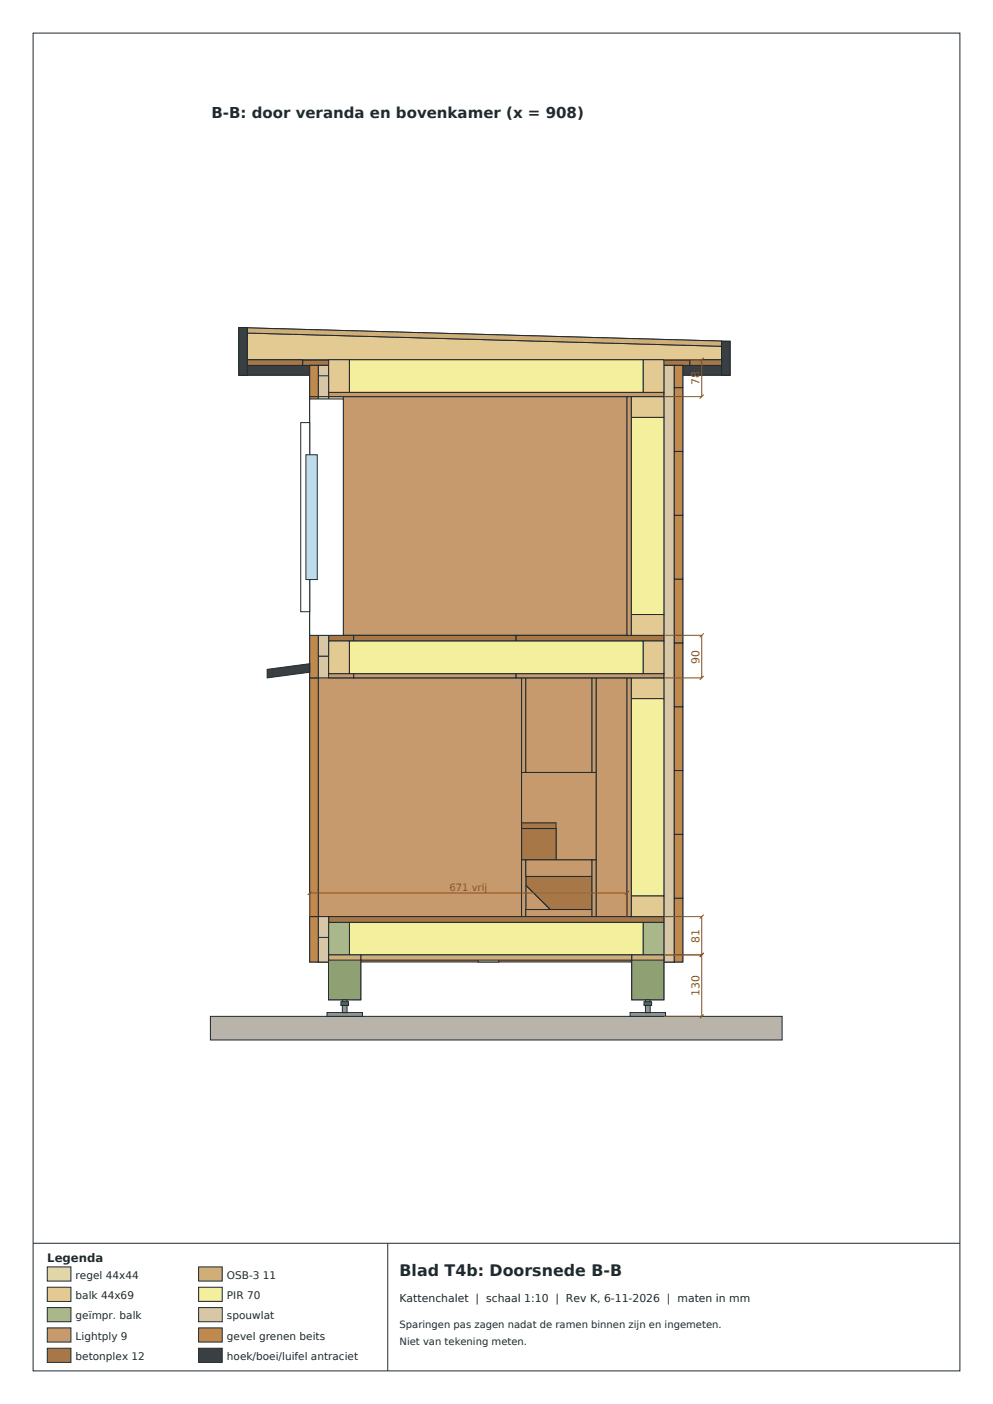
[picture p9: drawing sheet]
<svg xmlns="http://www.w3.org/2000/svg" width="210mm" height="297mm" viewBox="0 0 210 297" stroke-linecap="round" stroke-linejoin="round" font-family="sans-serif">
<path d="M50.5 69.3l103.9 2.9v7.2h-103.9z" fill-rule="evenodd" fill="#3a3f43" stroke="#1f2a30" stroke-width=".21"/>
<path d="M52.3 70.5l100.3 2.7v2.9h-100.3z" fill-rule="evenodd" fill="#e3c992" stroke="#1f2a30" stroke-width=".21"/>
<path d="M64 76.1h81.9v1.2h-81.9z" fill-rule="evenodd" fill="#a87748" stroke="#1f2a30" stroke-width=".21"/>
<g fill="#c08a4e" stroke="#1f2a30" stroke-width=".21">
<path d="M71.3 190h67.3v13.5h-67.3z" fill-rule="evenodd"/>
<path d="M71.3 176.5h67.3v13.5h-67.3z" fill-rule="evenodd"/>
<path d="M71.3 163h67.3v13.5h-67.3z" fill-rule="evenodd"/>
<path d="M71.3 149.5h67.3v13.5h-67.3z" fill-rule="evenodd"/>
<path d="M71.3 136h67.3v13.5h-67.3z" fill-rule="evenodd"/>
<path d="M71.3 122.5h67.3v13.5h-67.3z" fill-rule="evenodd"/>
<path d="M71.3 109h67.3v13.5h-67.3z" fill-rule="evenodd"/>
<path d="M71.3 95.5h67.3v13.5h-67.3z" fill-rule="evenodd"/>
<path d="M71.3 82h67.3v13.5h-67.3z" fill-rule="evenodd"/>
<path d="M71.3 77.3h67.3v4.7h-67.3z" fill-rule="evenodd"/>
</g>
<g fill="#3a3f43" stroke="#1f2a30" stroke-width=".21">
<path d="M67.3 77.3h4v126.2h-4z" fill-rule="evenodd"/>
<path d="M138.6 77.3h4v126.2h-4z" fill-rule="evenodd"/>
</g>
<g fill="#e3c992" stroke="#1f2a30" stroke-width=".21">
<path d="M69.5 70.9l4.4 .2v5h-4.4z" fill-rule="evenodd"/>
<path d="M102.7 71.9l4.4 .1v4.1h-4.4z" fill-rule="evenodd"/>
<path d="M136 72.8l4.4 .1v3.2h-4.4z" fill-rule="evenodd"/>
</g>
<g fill="#d8c7a6" stroke="#1f2a30" stroke-width=".21">
<path d="M69.5 77.3h4.4v126.2h-4.4z" fill-rule="evenodd"/>
<path d="M101.1 77.3h4.4v126.2h-4.4z" fill-rule="evenodd"/>
<path d="M133.5 77.3h4.4v126.2h-4.4z" fill-rule="evenodd"/>
</g>
<g fill="#3a3f43" stroke="#1f2a30" stroke-width=".21">
<path d="M65.5 77.3h1.8v126.2h-1.8z" fill-rule="evenodd"/>
<path d="M142.6 77.3h1.8v126.2h-1.8z" fill-rule="evenodd"/>
</g>
<path d="M73.9 195.1h62.1v6.9h-62.1z" fill-rule="evenodd" fill="#a9b78a" stroke="#1f2a30" stroke-width=".21"/>
<g fill="#e3c992" stroke="#1f2a30" stroke-width=".21">
<path d="M133.5 147.8h6.9v41.7h-6.9z" fill-rule="evenodd"/>
<path d="M73.9 135.6h62.1v6.9h-62.1z" fill-rule="evenodd"/>
<path d="M133.5 88.3h6.9v41.7h-6.9z" fill-rule="evenodd"/>
<path d="M73.9 76.1h62.1v6.9h-62.1z" fill-rule="evenodd"/>
<path d="M52.3 70.5l100.3 2.7v2.9h-100.3z" fill-rule="evenodd"/>
</g>
<path d="M140.4 77.3h2.2v126.2h-2.2z" fill-rule="evenodd" fill="#d8c7a6" stroke="#1f2a30" stroke-width=".21"/>
<g fill="#8fa073" stroke="#1f2a30" stroke-width=".21">
<path d="M69.5 202h6.8v9.5h-6.8z" fill-rule="evenodd"/>
<path d="M133.6 202h6.8v9.5h-6.8z" fill-rule="evenodd"/>
</g>
<g fill="#e3c992" stroke="#1f2a30" stroke-width=".21">
<path d="M69.5 143.4h4.4v50.5h-4.4z" fill-rule="evenodd"/>
<path d="M73.9 189.5h58.7v4.4h-58.7z" fill-rule="evenodd"/>
<path d="M73.9 143.4h58.7v4.4h-58.7z" fill-rule="evenodd"/>
<path d="M73.9 147.8h4.4v41.7h-4.4z" fill-rule="evenodd"/>
<path d="M128.2 147.8h4.4v41.7h-4.4z" fill-rule="evenodd"/>
</g>
<path d="M78.3 147.8h49.9v41.7h-49.9z" fill-rule="evenodd" fill="#f4ef9c" stroke="#1f2a30" stroke-width=".21"/>
<g fill="#e3c992" stroke="#1f2a30" stroke-width=".21">
<path d="M73.9 135.6h62.1v6.9h-62.1z" fill-rule="evenodd"/>
<path d="M69.5 83.9h4.4v50.5h-4.4z" fill-rule="evenodd"/>
<path d="M73.9 130h58.7v4.4h-58.7z" fill-rule="evenodd"/>
<path d="M73.9 83.9h58.7v4.4h-58.7z" fill-rule="evenodd"/>
<path d="M73.9 88.3h4.4v41.7h-4.4z" fill-rule="evenodd"/>
<path d="M128.2 88.3h4.4v41.7h-4.4z" fill-rule="evenodd"/>
</g>
<path d="M78.3 88.3h49.9v41.7h-49.9z" fill-rule="evenodd" fill="#f4ef9c" stroke="#1f2a30" stroke-width=".21"/>
<path d="M67.3 77.3h2.2v126.2h-2.2z" fill-rule="evenodd" fill="#d8c7a6" stroke="#1f2a30" stroke-width=".21"/>
<g fill="#c08a4e" stroke="#1f2a30" stroke-width=".21">
<path d="M65.5 77.3h1.8v57.1h-1.8z" fill-rule="evenodd"/>
<path d="M65.5 143.4h1.8v50.5h-1.8z" fill-rule="evenodd"/>
</g>
<path d="M72.6 143.4h60v50.5h-60z" fill-rule="evenodd" fill="#c79a6e" stroke="#1f2a30" stroke-width=".21"/>
<path d="M74.8 134.4h34.3v1.2h-34.3z" fill-rule="evenodd" fill="#a87748" stroke="#1f2a30" stroke-width=".21"/>
<g fill="#c79a6e" stroke="#1f2a30" stroke-width=".21">
<path d="M74.8 142.5h34.3v.9h-34.3z" fill-rule="evenodd"/>
<path d="M74.8 135.6h34.3v6.9h-34.3z" fill-rule="evenodd"/>
<path d="M72.6 83.9h60v50.5h-60z" fill-rule="evenodd"/>
</g>
<g fill="#a87748" stroke="#1f2a30" stroke-width=".21">
<path d="M73.1 145.5h14.5v9.9h10v10h10v9.9h10v9.9h10l5 4.9v3.8h-14.7l-44.8-44.5z" fill-rule="evenodd"/>
<path d="M75.2 147.3l44.8 44.5-2.1 2.1-44.8-44.5z" fill-rule="evenodd"/>
</g>
<path d="M109.1 135.6h4.4v6.9h-4.4z" fill-rule="evenodd" fill="#e3c992" stroke="#1f2a30" stroke-width=".21"/>
<path d="M73.9 135.6h.9v6.9h-.9z" fill-rule="evenodd" fill="#c79a6e" stroke="#1f2a30" stroke-width=".21"/>
<path d="M113.5 135.6h22.5v6.9h-22.5z" fill-rule="evenodd" fill="#f4ef9c" stroke="#1f2a30" stroke-width=".21"/>
<g fill="#a87748" stroke="#1f2a30" stroke-width=".21">
<path d="M74.8 137h4v8.5h8.8v9.9h10v10h10v9.9h10v9.9h10l5 4.9v3.8h-14.7l-44.8-44.5v-3.9h1.7z" fill-rule="evenodd"/>
<path d="M117.6 184h15v1.2h-15z" fill-rule="evenodd"/>
<path d="M107.6 174.1h10v1.2h-10z" fill-rule="evenodd"/>
<path d="M97.6 164.2h10v1.2h-10z" fill-rule="evenodd"/>
<path d="M87.6 154.2h10v1.2h-10z" fill-rule="evenodd"/>
<path d="M73.1 144.3h14.5v1.2h-14.5z" fill-rule="evenodd"/>
</g>
<path d="M73.9 76.1h62.1v6.9h-62.1z" fill-rule="evenodd" fill="#f4ef9c" stroke="#1f2a30" stroke-width=".21"/>
<g fill="#e3c992" stroke="#1f2a30" stroke-width=".21">
<path d="M73.9 135.6h62.1v6.9h-62.1z" fill-rule="evenodd"/>
<path d="M73.9 76.1h62.1v6.9h-62.1z" fill-rule="evenodd"/>
<path d="M52.3 70.5l100.3 2.7v2.9h-100.3z" fill-rule="evenodd"/>
</g>
<path d="M73.9 195.1h62.1v6.9h-62.1z" fill-rule="evenodd" fill="#f4ef9c" stroke="#1f2a30" stroke-width=".21"/>
<g fill="#cfae78" stroke="#1f2a30" stroke-width=".21">
<path d="M69.5 202h6.8v1.1h-6.8z" fill-rule="evenodd"/>
<path d="M133.6 202h6.8v1.1h-6.8z" fill-rule="evenodd"/>
</g>
<path d="M133.5 147.8h6.9v41.7h-6.9z" fill-rule="evenodd" fill="#f4ef9c" stroke="#1f2a30" stroke-width=".21"/>
<g fill="#c79a6e" stroke="#1f2a30" stroke-width=".21">
<path d="M72.6 143.4h35.6v50.5h-35.6z" fill-rule="evenodd"/>
<path d="M108.2 143.4h20v19.5h-20z" fill-rule="evenodd"/>
<path d="M128.2 143.4h4.4v50.5h-4.4z" fill-rule="evenodd"/>
</g>
<g fill="#f4ef9c" stroke="#1f2a30" stroke-width=".21">
<path d="M73.9 135.6h62.1v6.9h-62.1z" fill-rule="evenodd"/>
<path d="M133.5 88.3h6.9v41.7h-6.9z" fill-rule="evenodd"/>
</g>
<path d="M67.3 193.9h2.2v4.4h-2.2z" fill-rule="evenodd" fill="#d8c7a6" stroke="#1f2a30" stroke-width=".21"/>
<path d="M73.9 195.1h62.1v6.9h-62.1z" fill-rule="evenodd" fill="#a9b78a" stroke="#1f2a30" stroke-width=".21"/>
<g fill="#e3c992" stroke="#1f2a30" stroke-width=".21">
<path d="M133.5 147.8h6.9v41.7h-6.9z" fill-rule="evenodd"/>
<path d="M73.9 135.6h62.1v6.9h-62.1z" fill-rule="evenodd"/>
<path d="M133.5 88.3h6.9v41.7h-6.9z" fill-rule="evenodd"/>
</g>
<g fill="#d8c7a6" stroke="#1f2a30" stroke-width=".21">
<path d="M140.4 77.3h2.2v126.2h-2.2z" fill-rule="evenodd"/>
<path d="M67.3 138.8h2.2v64.7h-2.2z" fill-rule="evenodd"/>
</g>
<g fill="#8fa073" stroke="#1f2a30" stroke-width=".21">
<path d="M69.5 202h6.8v9.5h-6.8z" fill-rule="evenodd"/>
<path d="M133.6 202h6.8v9.5h-6.8z" fill-rule="evenodd"/>
</g>
<g fill="#e3c992" stroke="#1f2a30" stroke-width=".21">
<path d="M69.5 143.4h4.4v50.5h-4.4z" fill-rule="evenodd"/>
<path d="M73.9 189.5h34.3v4.4h-34.3z" fill-rule="evenodd"/>
<path d="M73.9 143.4h58.7v4.4h-58.7z" fill-rule="evenodd"/>
<path d="M73.9 147.8h4.4v41.7h-4.4z" fill-rule="evenodd"/>
<path d="M103.8 147.8h4.4v41.7h-4.4z" fill-rule="evenodd"/>
<path d="M128.2 147.8h4.4v46.1h-4.4z" fill-rule="evenodd"/>
<path d="M108.2 158.5h20v4.4h-20z" fill-rule="evenodd"/>
</g>
<g fill="#f4ef9c" stroke="#1f2a30" stroke-width=".21">
<path d="M78.3 147.8h25.5v41.7h-25.5z" fill-rule="evenodd"/>
<path d="M108.2 147.8h20v10.7h-20z" fill-rule="evenodd"/>
</g>
<g fill="#c79a6e" stroke="#1f2a30" stroke-width=".21">
<path d="M108.2 162.9h2.1v31h-2.1z" fill-rule="evenodd"/>
<path d="M110.3 181.9h.9v12h-.9z" fill-rule="evenodd"/>
<path d="M110.3 162.9h.9v.5h-.9z" fill-rule="evenodd"/>
<path d="M111.2 192.4h14v1.5h-14z" fill-rule="evenodd"/>
<path d="M111.2 181.9h14v3.5h-14z" fill-rule="evenodd"/>
<path d="M111.2 162.9h14v.5h-14z" fill-rule="evenodd"/>
<path d="M125.2 181.9h.9v12h-.9z" fill-rule="evenodd"/>
<path d="M125.2 162.9h.9v.5h-.9z" fill-rule="evenodd"/>
<path d="M126.1 162.9h2.1v31h-2.1z" fill-rule="evenodd"/>
<path d="M67.3 143.4h43v50.5h-43z" fill-rule="evenodd"/>
<path d="M110.3 181.9h.9v12h-.9z" fill-rule="evenodd"/>
<path d="M110.3 143.4h.9v20h-.9z" fill-rule="evenodd"/>
<path d="M111.2 192.4h14v1.5h-14z" fill-rule="evenodd"/>
<path d="M111.2 181.9h14v3.5h-14z" fill-rule="evenodd"/>
<path d="M111.2 143.4h14v20h-14z" fill-rule="evenodd"/>
<path d="M125.2 181.9h.9v12h-.9z" fill-rule="evenodd"/>
<path d="M125.2 143.4h.9v20h-.9z" fill-rule="evenodd"/>
<path d="M126.1 143.4h6.5v50.5h-6.5z" fill-rule="evenodd"/>
</g>
<path d="M65.5 143.4h1.8v50.5h-1.8z" fill-rule="evenodd" fill="#c08a4e" stroke="#1f2a30" stroke-width=".21"/>
<path d="M73.9 76.1h62.1v6.9h-62.1z" fill-rule="evenodd" fill="#f4ef9c" stroke="#1f2a30" stroke-width=".21"/>
<g fill="#e3c992" stroke="#1f2a30" stroke-width=".21">
<path d="M73.9 76.1h62.1v6.9h-62.1z" fill-rule="evenodd"/>
<path d="M52.3 70.5l100.3 2.7v2.9h-100.3z" fill-rule="evenodd"/>
</g>
<g fill="#a9b78a" stroke="#1f2a30" stroke-width=".21">
<path d="M69.5 195.1h4.4v6.9h-4.4z" fill-rule="evenodd"/>
<path d="M136 195.1h4.4v6.9h-4.4z" fill-rule="evenodd"/>
</g>
<path d="M73.9 195.1h62.1v6.9h-62.1z" fill-rule="evenodd" fill="#f4ef9c" stroke="#1f2a30" stroke-width=".21"/>
<path d="M69.5 193.9h70.9v1.2h-70.9z" fill-rule="evenodd" fill="#a87748" stroke="#1f2a30" stroke-width=".21"/>
<g fill="#cfae78" stroke="#1f2a30" stroke-width=".21">
<path d="M76.3 202h57.3v1.1h-57.3z" fill-rule="evenodd"/>
<path d="M69.5 202h6.8v1.1h-6.8z" fill-rule="evenodd"/>
<path d="M133.6 202h6.8v1.1h-6.8z" fill-rule="evenodd"/>
</g>
<g fill="#e3c992" stroke="#1f2a30" stroke-width=".21">
<path d="M133.5 189.5h6.9v4.4h-6.9z" fill-rule="evenodd"/>
<path d="M133.5 143.4h6.9v4.4h-6.9z" fill-rule="evenodd"/>
</g>
<path d="M133.5 147.8h6.9v41.7h-6.9z" fill-rule="evenodd" fill="#f4ef9c" stroke="#1f2a30" stroke-width=".21"/>
<path d="M132.6 143.4h.9v50.5h-.9z" fill-rule="evenodd" fill="#c79a6e" stroke="#1f2a30" stroke-width=".21"/>
<g fill="#a87748" stroke="#1f2a30" stroke-width=".21">
<path d="M69.5 134.4h5.3v1.2h-5.3z" fill-rule="evenodd"/>
<path d="M109.1 134.4h31.3v1.2h-31.3z" fill-rule="evenodd"/>
<path d="M74.8 134.4h34.3v1.2h-34.3z" fill-rule="evenodd"/>
</g>
<g fill="#c79a6e" stroke="#1f2a30" stroke-width=".21">
<path d="M69.5 142.5h5.3v.9h-5.3z" fill-rule="evenodd"/>
<path d="M109.1 142.5h31.3v.9h-31.3z" fill-rule="evenodd"/>
<path d="M74.8 142.5h34.3v.9h-34.3z" fill-rule="evenodd"/>
</g>
<g fill="#e3c992" stroke="#1f2a30" stroke-width=".21">
<path d="M69.5 135.6h4.4v6.9h-4.4z" fill-rule="evenodd"/>
<path d="M136 135.6h4.4v6.9h-4.4z" fill-rule="evenodd"/>
</g>
<path d="M73.9 135.6h62.1v6.9h-62.1z" fill-rule="evenodd" fill="#f4ef9c" stroke="#1f2a30" stroke-width=".21"/>
<g fill="#e3c992" stroke="#1f2a30" stroke-width=".21">
<path d="M133.5 130h6.9v4.4h-6.9z" fill-rule="evenodd"/>
<path d="M133.5 83.9h6.9v4.4h-6.9z" fill-rule="evenodd"/>
</g>
<path d="M133.5 88.3h6.9v41.7h-6.9z" fill-rule="evenodd" fill="#f4ef9c" stroke="#1f2a30" stroke-width=".21"/>
<g fill="#c79a6e" stroke="#1f2a30" stroke-width=".21">
<path d="M132.6 83.9h.9v50.5h-.9z" fill-rule="evenodd"/>
<path d="M69.5 83h70.9v.9h-70.9z" fill-rule="evenodd"/>
</g>
<g fill="#e3c992" stroke="#1f2a30" stroke-width=".21">
<path d="M69.5 76.1h4.4v6.9h-4.4z" fill-rule="evenodd"/>
<path d="M136 76.1h4.4v6.9h-4.4z" fill-rule="evenodd"/>
</g>
<path d="M73.9 76.1h62.1v6.9h-62.1z" fill-rule="evenodd" fill="#f4ef9c" stroke="#1f2a30" stroke-width=".21"/>
<path d="M52.3 69.4l100.3 2.7v1.1l-100.3-2.7z" fill-rule="evenodd" fill="#cfae78" stroke="#1f2a30" stroke-width=".21"/>
<g fill="#3a3f43" stroke="#1f2a30" stroke-width=".21">
<path d="M50.5 69.3h1.8v10.1h-1.8z" fill-rule="evenodd"/>
<path d="M152.6 72.2h1.8v7.2h-1.8z" fill-rule="evenodd"/>
</g>
<g fill="#a87748" stroke="#1f2a30" stroke-width=".21">
<path d="M52.3 76.1h11.7v1.2h-11.7z" fill-rule="evenodd"/>
<path d="M145.9 76.1h6.7v1.2h-6.7z" fill-rule="evenodd"/>
</g>
<g fill="#d8c7a6" stroke="#1f2a30" stroke-width=".21">
<path d="M67.3 79.5h2.2v4.4h-2.2z" fill-rule="evenodd"/>
<path d="M67.3 134.4h2.2v4.4h-2.2z" fill-rule="evenodd"/>
<path d="M67.3 193.9h2.2v4.4h-2.2z" fill-rule="evenodd"/>
</g>
<g fill="#c08a4e" stroke="#1f2a30" stroke-width=".21">
<path d="M142.6 190h1.8v13.5h-1.8z" fill-rule="evenodd"/>
<path d="M142.6 176.5h1.8v13.5h-1.8z" fill-rule="evenodd"/>
<path d="M142.6 163h1.8v13.5h-1.8z" fill-rule="evenodd"/>
<path d="M142.6 149.5h1.8v13.5h-1.8z" fill-rule="evenodd"/>
<path d="M142.6 136h1.8v13.5h-1.8z" fill-rule="evenodd"/>
<path d="M142.6 122.5h1.8v13.5h-1.8z" fill-rule="evenodd"/>
<path d="M142.6 109h1.8v13.5h-1.8z" fill-rule="evenodd"/>
<path d="M142.6 95.5h1.8v13.5h-1.8z" fill-rule="evenodd"/>
<path d="M142.6 82h1.8v13.5h-1.8z" fill-rule="evenodd"/>
<path d="M142.6 77.3h1.8v4.7h-1.8z" fill-rule="evenodd"/>
<path d="M65.5 77.3h1.8v6.6h-1.8z" fill-rule="evenodd"/>
<path d="M65.5 134.4h1.8v9h-1.8z" fill-rule="evenodd"/>
<path d="M65.5 193.9h1.8v9.6h-1.8z" fill-rule="evenodd"/>
</g>
<path d="M56.5 141.6l9-1.2v1.8l-9 1.2z" fill-rule="evenodd" fill="#3a3f43" stroke="#1f2a30" stroke-width=".21"/>
<g fill="#fff" stroke="#1f2a30" stroke-width=".21">
<path d="M65.5 84.4h7.1v50h-7.1z" fill-rule="evenodd"/>
<path d="M63.6 89.4h1.9v40h-1.9z" fill-rule="evenodd"/>
</g>
<path d="M64.7 96.2h2.4v26.4h-2.4z" fill-rule="evenodd" fill="#bfdcec" stroke="#1f2a30" stroke-width=".21"/>
<path d="M44.5 215h120.9v5h-120.9z" fill-rule="evenodd" fill="#b9b4aa" stroke="#1f2a30" stroke-width=".21"/>
<g fill="#8d979c" stroke="#1f2a30" stroke-width=".21">
<path d="M69.1 214.2h7.5v.8h-7.5z" fill-rule="evenodd"/>
<path d="M72.4 211.5h1v2.7h-1z" fill-rule="evenodd"/>
</g>
<path d="M72.1 211.9h1.6v.8h-1.6z" fill-rule="evenodd" fill="#5a6268" stroke="#1f2a30" stroke-width=".21"/>
<g fill="#8d979c" stroke="#1f2a30" stroke-width=".21">
<path d="M133.2 214.2h7.5v.8h-7.5z" fill-rule="evenodd"/>
<path d="M136.5 211.5h1v2.7h-1z" fill-rule="evenodd"/>
</g>
<path d="M136.2 211.9h1.6v.8h-1.6z" fill-rule="evenodd" fill="#5a6268" stroke="#1f2a30" stroke-width=".21"/>
<g fill="none" stroke="#8a4b14" stroke-width=".21">
<path d="M140.4 76.1h8v7.8h-8M148.8 75.7l-.8 .8M148.8 83.5l-.8 .8M140.4 134.4h8v9h-8M148.8 134l-.8 .8M148.8 143l-.8 .8M65.5 193.9v-5h67.1v5M65.9 188.5l-.8 .8M133 188.5l-.8 .8M140.4 193.9h8v21.1h-8M148.8 193.5l-.8 .8M140.4 202h8"/>
<path d="M148.8 214.6l-.8 .8M148.8 201.6l-.8 .8"/>
</g>
<path d="M7 7h196v283h-196zM7 263h196M82 263v27" fill="none" stroke="#1f2a30" stroke-width=".21"/>
<path d="M10 268h5v3h-5z" fill-rule="evenodd" fill="#ecd9b0" stroke="#1f2a30" stroke-width=".21"/>
<path d="M10 272.3h5v3h-5z" fill-rule="evenodd" fill="#e3c992" stroke="#1f2a30" stroke-width=".21"/>
<path d="M10 276.6h5v3h-5z" fill-rule="evenodd" fill="#a9b78a" stroke="#1f2a30" stroke-width=".21"/>
<path d="M10 280.9h5v3h-5z" fill-rule="evenodd" fill="#c79a6e" stroke="#1f2a30" stroke-width=".21"/>
<path d="M10 285.2h5v3h-5z" fill-rule="evenodd" fill="#a87748" stroke="#1f2a30" stroke-width=".21"/>
<path d="M42 268h5v3h-5z" fill-rule="evenodd" fill="#cfae78" stroke="#1f2a30" stroke-width=".21"/>
<path d="M42 272.3h5v3h-5z" fill-rule="evenodd" fill="#f4ef9c" stroke="#1f2a30" stroke-width=".21"/>
<path d="M42 276.6h5v3h-5z" fill-rule="evenodd" fill="#d8c7a6" stroke="#1f2a30" stroke-width=".21"/>
<path d="M42 280.9h5v3h-5z" fill-rule="evenodd" fill="#c08a4e" stroke="#1f2a30" stroke-width=".21"/>
<path d="M42 285.2h5v3h-5z" fill-rule="evenodd" fill="#3a3f43" stroke="#1f2a30" stroke-width=".21"/>
<text font-size="3.4" fill="#1f2a30" x="84.5" y="270">Blad T4b: Doorsnede B-B</text>
<text font-size="3.2" fill="#1f2a30" x="44.7" y="25">B-B: door veranda en bovenkamer (x = 908)</text>
<text font-size="2.5" fill="#1f2a30" x="10" y="267">Legenda</text>
<g font-size="2.3" fill="#8a4b14">
<text x="147.9" y="81.5" transform="rotate(-90 147.9 81.5)">78</text>
<text x="147.9" y="140.4" transform="rotate(-90 147.9 140.4)">90</text>
<text x="147.9" y="199.4" transform="rotate(-90 147.9 199.4)">81</text>
<text x="147.9" y="210.7" transform="rotate(-90 147.9 210.7)">130</text>
</g>
<text font-size="2.3" fill="#1f2a30" x="84.5" y="275.5">Kattenchalet | schaal 1:10 | Rev K, 6-11-2026 | maten in mm</text>
<g font-size="2.2" fill="#1f2a30">
<text x="16" y="270.5">regel 44x44</text>
<text x="16" y="274.8">balk 44x69</text>
<text x="48" y="270.5">OSB-3 11</text>
<text x="48" y="274.8">PIR 70</text>
<text x="16" y="279.1">geïmpr. balk</text>
<text x="48" y="279.1">spouwlat</text>
<text x="16" y="283.4">Lightply 9</text>
<text x="16" y="287.7">betonplex 12</text>
<text x="48" y="283.4">gevel grenen beits</text>
<text x="48" y="287.7">hoek/boei/luifel antraciet</text>
</g>
<text font-size="2.1" fill="#8a4b14" x="95" y="188.5">671 vrij</text>
<g font-size="2.1" fill="#1f2a30">
<text x="84.5" y="281">Sparingen pas zagen nadat de ramen binnen zijn en ingemeten.</text>
<text x="84.5" y="284.5">Niet van tekening meten.</text>
</g>
</svg>
